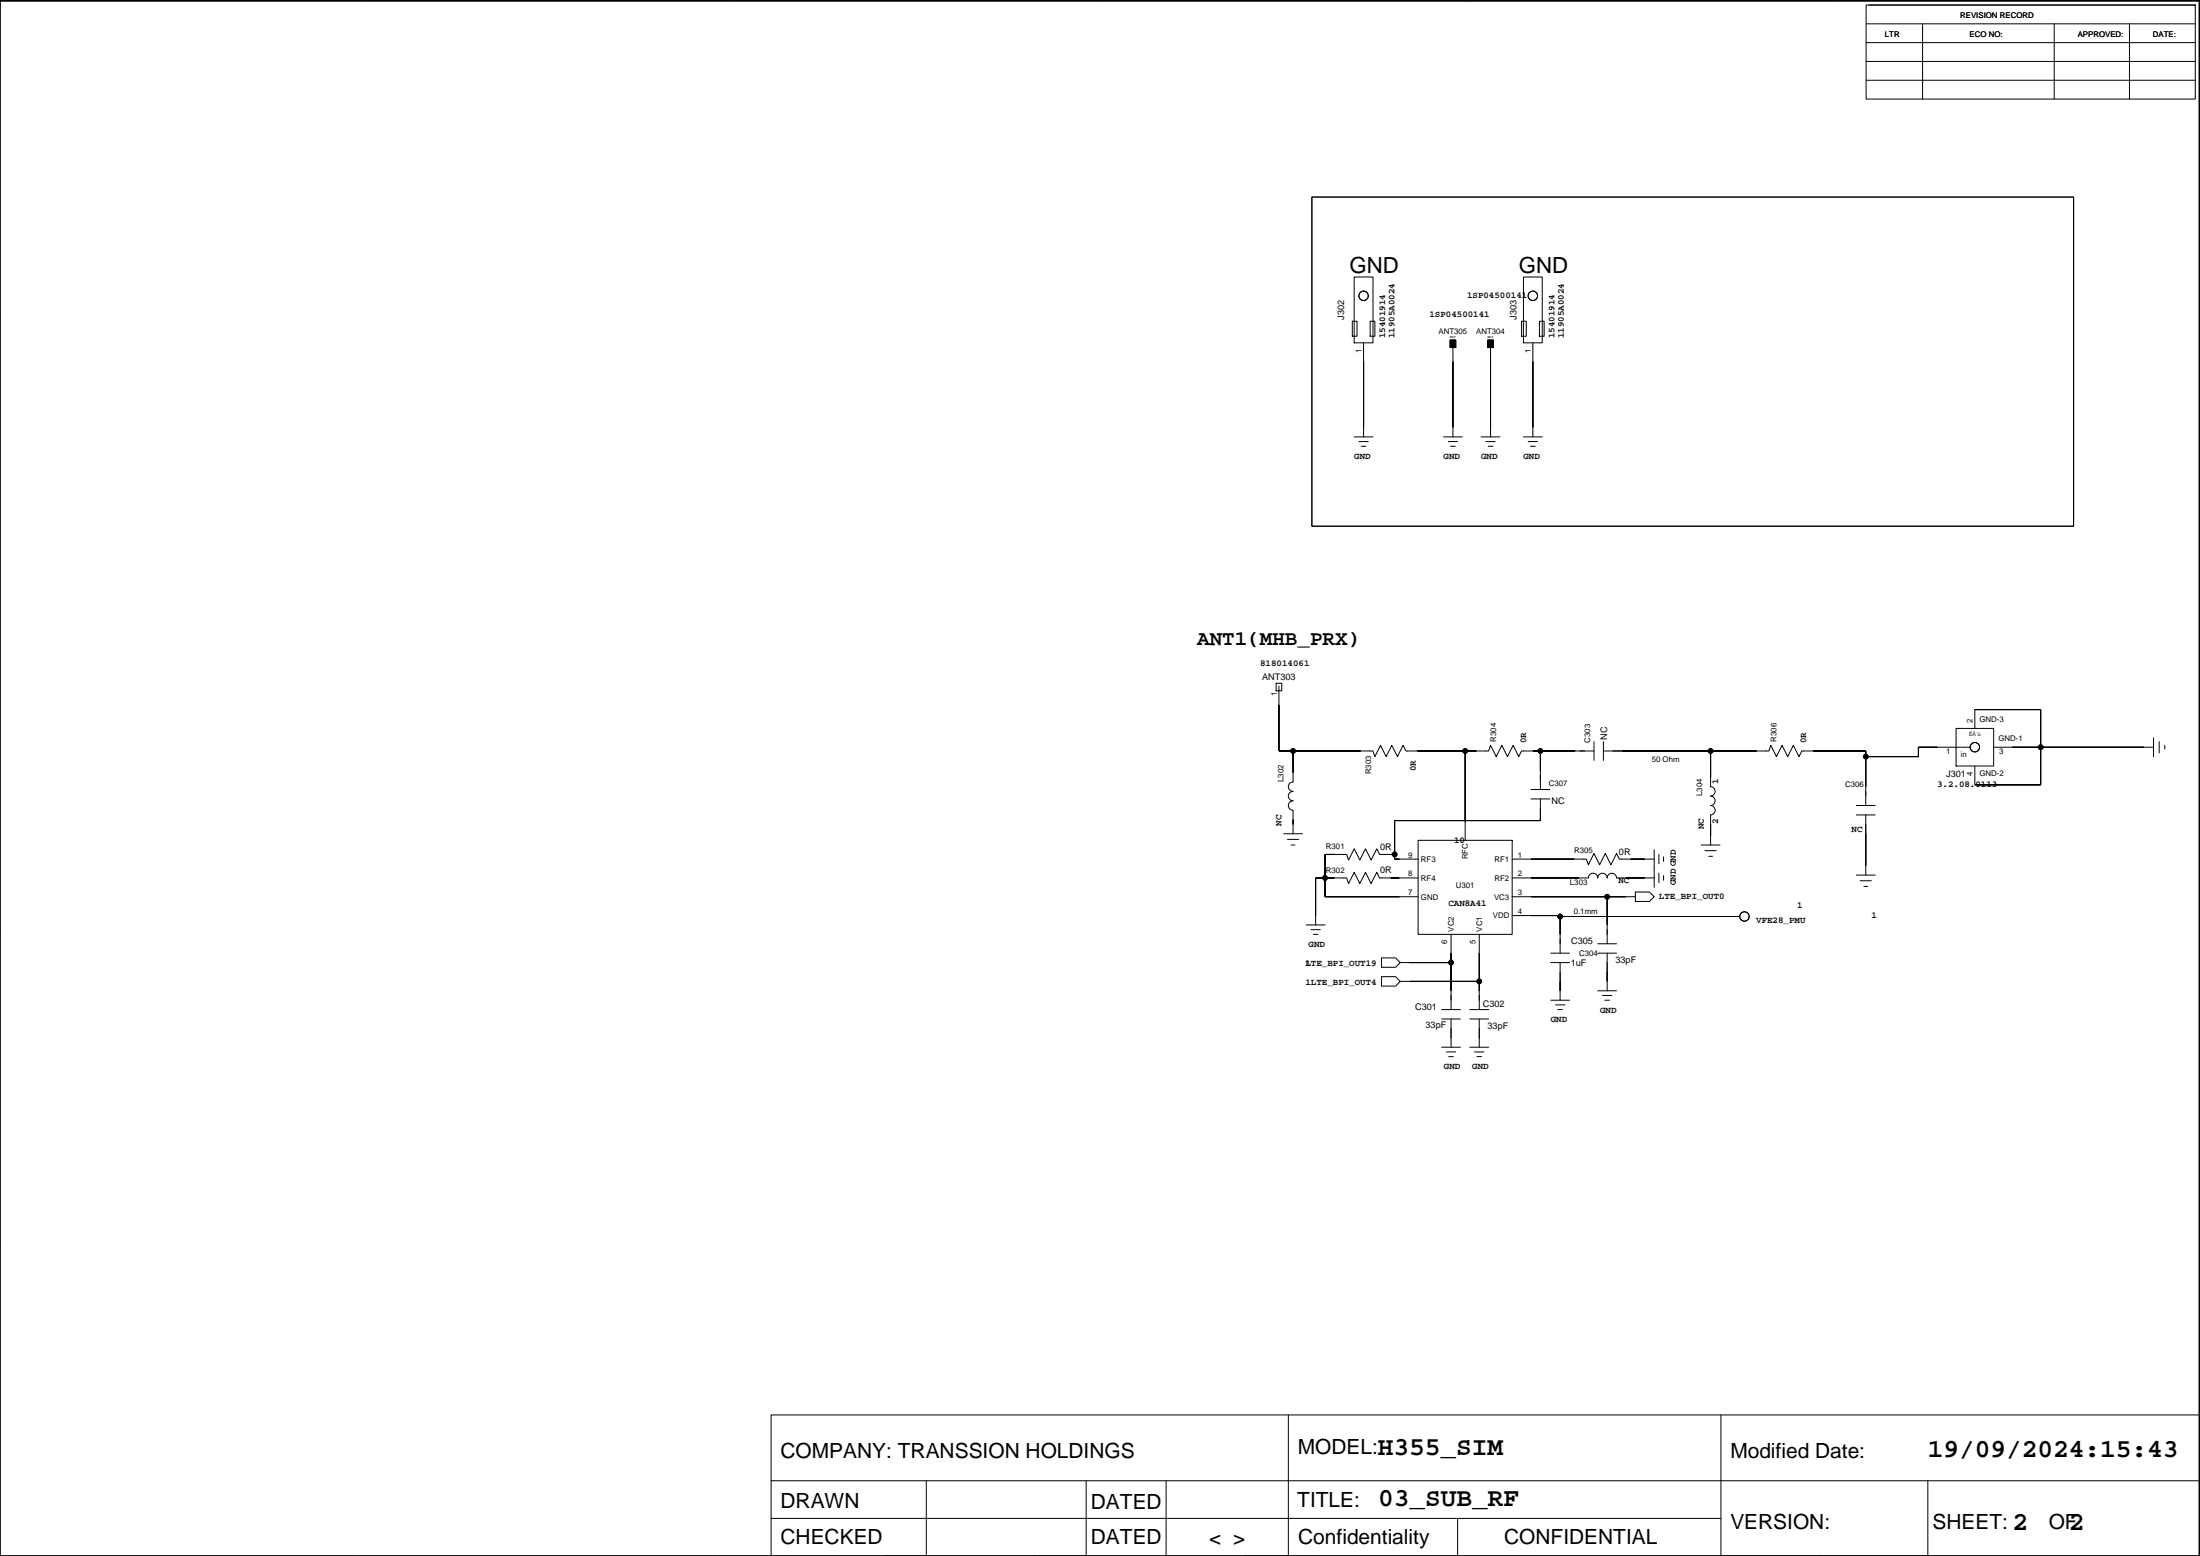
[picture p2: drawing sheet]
<svg xmlns="http://www.w3.org/2000/svg" width="594mm" height="420mm" viewBox="0 0 594 420" stroke-linecap="round" stroke-linejoin="round" font-family="sans-serif">
<g fill="none" stroke="#000" stroke-width=".27">
<path d="M99 0v.3M196.8 0v.3M297.1 0v.3M396.1 0v.3M495.2 0v.3M0 .1h594v420.1h-594zM0 .3h593.9v419.9h-593.9zM503.9 1.4h88.9v25.4h-88.9zM503.9 16.6h88.9M503.9 11.5h88.9M503.9 6.4h88.9M504.7 1.4h88.1"/>
<path d="M519.2 6.4v20.4M554.7 6.4v20.4M575 6.4v20.4M503.9 21.7h88.9M354.2 53.2h205.7v88.9h-205.7zM365.7 74.8h5.1v17.8h-5.1zM411.4 74.8h5.1v17.8h-5.1zM593.9 79.9h.2M-.1 85h.1M365.2 86.7h1.2v4.1h-1.2zM368.2 92.6v25.4M370 86.7h1.3v4.1h-1.3z"/>
<path d="M391.6 91.8h1.5v2h-1.5zM392.3 92.6v25.4M401.7 91.8h1.6v2h-1.6zM402.5 92.6v25.4M410.9 86.7h1.2v4.1h-1.2zM413.9 92.6v25.4M415.7 86.7h1.3v4.1h-1.3zM365.7 118h5.1M366.9 119.2h2.6M368.2 115.4h.1M389.8 118h5.1M391.1 119.2h2.5"/>
<path d="M392.3 115.4h.1M400 118h5M401.2 119.2h2.6M402.5 115.4h.1M411.4 118h5.1M412.7 119.2h2.5M413.9 115.4h.1M367.6 120.5h1.3M391.7 120.5h1.3M401.9 120.5h1.2M413.3 120.5h1.3M-.1 168.8h.1"/>
<path d="M593.9 163.7h.2M344.6 184.5h1.5v2h-1.5zM345.4 185.3v17.5h25.4l.5 1.5 1.5-3 1.5 3 1.5-3 1.6 3 1.5-3 .7 1.5h22.4l.5-1.5 1.5 3 1.5-3 1.6 3 1.5-3 1.5 3 .8-1.5h19.5M528.2 196.7h10.2v10.1h-10.2zM533.3 196.7v-5.1h17.8v20.3h-17.8v-5.1M581.5 199.2v5.1M349.2 202.8v8.4a1.27 1.27 0 0 0-1.3 1.2 1.27 1.27 0 0 0 1.3 1.3 1.27 1.27 0 0 0-1.3 1.3 1.27 1.27 0 0 0 1.3 1.2 1.27 1.27 0 0 0-1.3 1.3 1.27 1.27 0 0 0 1.3 1.3v6.3M395.6 202.8v24.1M413.4 213.2h5.1M413.4 215.7h5.1M416 215.7v5.9h-39.4v10.4h6.3M416 202.8v10.4"/>
<path d="M430.4 200.2v5.1M433 202.8h44.7l.5-1.5 1.5 3 1.5-3 1.5 3 1.6-3 1.5 3 .8-1.5h17.2v14.7M433 200.2v5.1M461.9 202.8v9.6a1.27 1.27 0 0 1 1.2 1.3 1.27 1.27 0 0 1-1.2 1.3 1.27 1.27 0 0 1 1.2 1.2 1.27 1.27 0 0 1-1.2 1.3 1.27 1.27 0 0 1 1.2 1.3 1.27 1.27 0 0 1-1.2 1.3v8.1M501.3 217.5h5.1M532 201.8h-14v2.5h-14.2M538.4 201.8h43.1M579 201.8h.1M583.1 200.2v3.1M584.6 201.3v1M346.6 225.1h5.1M347.6 226.7h3.1"/>
<path d="M348.7 228.2h1M349.2 222.6h.1M376.6 230.7h-4.1l-.7-1.5-1.6 3-1.5-3-1.5 3-1.5-3-1.5 3-.6-1.5h-5.8v11.4h25.1M382.9 237.1h-10.4l-.7-1.6-1.6 3.1-1.5-3.1-1.5 3.1-1.5-3.1-1.5 3.1-.6-1.5h-8.3v12.7M382.9 226.9h25.4v25.4h-25.4zM408.3 232h20.1l.5 1.5 1.5-3 1.6 3 1.5-3 1.5 3 1.5-3 .8 1.5h9.4M408.3 237.1h20.6a1.27 1.27 0 0 1 1.3-1.3 1.27 1.27 0 0 1 1.2 1.3 1.27 1.27 0 0 1 1.3-1.3 1.27 1.27 0 0 1 1.3 1.3 1.27 1.27 0 0 1 1.3-1.3 1.27 1.27 0 0 1 1.2 1.3h10.2M444.1 232h.1M444.1 237.1h.1M446.7 229.4v10.2M448 230.7v2.6M448 235.8v2.5"/>
<path d="M449.2 231.4v1.2M449.2 236.4v1.3M459.4 228.2h5.1M460.4 229.7h3M461.4 231.2h1M461.9 225.6h.1M501.3 236.3h5.1M501.3 220.1h5.1M502.3 237.8h3M503.3 239.4h1M503.8 233.8h.1M503.8 220.1v16.2"/>
<path d="M-.1 252.6h.1M352.7 249.8h5.1M354 251h2.5M354.6 252.3h1.3M355.3 247.2h.1M373 258.7h3.9l1.2 1.2-1.2 1.3h-3.9zM378.1 259.9h13.7M380.7 259.9h.1M391.8 252.3v20.3M399.5 252.3v20.3M408.3 247.2h13v10.2M408.3 242.1h33.3"/>
<path d="M418.8 259.9h5M418.8 257.4h5M421.3 247.5h48.5M421.3 259.9v10.2M431.4 257.4h5.1M431.4 254.8h5.1M434 242.1v12.7M434 257.4v10.1M439.1 242.1h.1M441.6 240.9h3.8l1.3 1.2-1.3 1.3h-3.8zM467.3 247.5h.1M593.9 247.5h.2"/>
<path d="M373 263.7h3.9l1.2 1.3-1.2 1.3h-3.9zM378.1 265h21.4M380.7 265h.1M389.3 272.6h5.1M389.3 275.2h5.1M391.8 275.2v7.6M396.9 272.6h5.1M396.9 275.2h5.1M399.5 275.2v7.6M418.8 270.1h5M420 271.3h2.6M420.7 272.6h1.2"/>
<path d="M421.3 267.5h.1M431.4 267.5h5.1M432.7 268.8h2.6M433.4 270.1h1.2M434 265h.1M389.3 282.8h5.1M390.6 284h2.5M391.2 285.3h1.3M391.8 280.2h.1M396.9 282.8h5.1M398.2 284h2.5M398.8 285.3h1.3"/>
<path d="M399.5 280.2h.1M-.1 336.4h.1M593.9 331.3h.2M208.2 399.8h385.7M250.1 399.8v20.4h-11.6M293.3 399.8v20.4h-14.2M314.9 399.8v20.4M347.9 382.1v38.1h-11.9M464.7 382.1v38.1h55.6M520.6 399.8v20.4M593.9 382.1h-385.7v38.1M208.2 410h256.5"/>
<path d="M393.6 410v10.2M95.2 420.2h.1M193 420.2h.1M293.3 420.2h.1M491.4 420.2h.1"/>
<circle cx="368.2" cy="79.9" r="1.27"/>
<circle cx="413.9" cy="79.9" r="1.27"/>
<circle cx="349.2" cy="202.8" r=".63"/>
<circle cx="395.6" cy="202.8" r=".63"/>
<circle cx="416" cy="202.8" r=".63"/>
<circle cx="461.9" cy="202.8" r=".63"/>
<circle cx="503.8" cy="204.3" r=".63"/>
<circle cx="533.3" cy="201.8" r="1.27"/>
<circle cx="551.1" cy="201.8" r=".63"/>
<circle cx="357.8" cy="237.1" r=".63"/>
<circle cx="376.6" cy="230.7" r=".63"/>
<circle cx="391.8" cy="259.9" r=".63"/>
<circle cx="421.3" cy="247.5" r=".63"/>
<circle cx="434" cy="242.1" r=".63"/>
<circle cx="471.1" cy="247.5" r="1.27"/>
<circle cx="399.5" cy="265" r=".63"/>
</g>
<g fill="#000" stroke="#000" stroke-width=".27">
<path d="M368.2 97.7v17.7z" fill-rule="evenodd"/>
<path d="M392.3 97.7v17.7z" fill-rule="evenodd"/>
<path d="M391.6 91.8h1.5v2h-1.5z" fill-rule="evenodd"/>
<path d="M402.5 97.7v17.7z" fill-rule="evenodd"/>
<path d="M401.7 91.8h1.6v2h-1.6z" fill-rule="evenodd"/>
<path d="M413.9 97.7v17.7z" fill-rule="evenodd"/>
<path d="M345.4 190.3v12.5z" fill-rule="evenodd"/>
<path d="M533.3 191.6h17.8z" fill-rule="evenodd"/>
<path d="M551.1 191.6v10.2z" fill-rule="evenodd"/>
<path d="M345.4 202.8h3.8z" fill-rule="evenodd"/>
<path d="M349.2 202.8v5.8z" fill-rule="evenodd"/>
<path d="M349.2 202.8h18.3z" fill-rule="evenodd"/>
<path d="M395.6 202.8v19z" fill-rule="evenodd"/>
<path d="M382.7 202.8h12.9z" fill-rule="evenodd"/>
<path d="M395.6 202.8h3.1z" fill-rule="evenodd"/>
<path d="M413.9 202.8h2.1z" fill-rule="evenodd"/>
<path d="M416 202.8v5.3z" fill-rule="evenodd"/>
<path d="M416 202.8h9.4z" fill-rule="evenodd"/>
<path d="M461.9 202.8v7.1z" fill-rule="evenodd"/>
<path d="M438.1 202.8h23.8z" fill-rule="evenodd"/>
<path d="M461.9 202.8h12.5z" fill-rule="evenodd"/>
<path d="M503.8 204.3v8.1z" fill-rule="evenodd"/>
<path d="M503.8 202.8v1.5z" fill-rule="evenodd"/>
<path d="M489.6 202.8h14.2z" fill-rule="evenodd"/>
<path d="M503.8 204.3h14.2z" fill-rule="evenodd"/>
<path d="M518 201.8v2.5z" fill-rule="evenodd"/>
<path d="M518 201.8h5.1z" fill-rule="evenodd"/>
<path d="M551.1 201.8v10.1z" fill-rule="evenodd"/>
<path d="M543.4 201.8h7.7z" fill-rule="evenodd"/>
<path d="M533.3 211.9h17.8z" fill-rule="evenodd"/>
<path d="M551.1 201.8h27.9z" fill-rule="evenodd"/>
<path d="M349.2 221.3v1.3z" fill-rule="evenodd"/>
<path d="M355.3 237.1v10.1z" fill-rule="evenodd"/>
<path d="M355.3 237.1h2.5z" fill-rule="evenodd"/>
<path d="M357.8 237.1v5z" fill-rule="evenodd"/>
<path d="M357.8 230.7v6.4z" fill-rule="evenodd"/>
<path d="M357.8 230.7h2.5z" fill-rule="evenodd"/>
<path d="M357.8 237.1h2.5z" fill-rule="evenodd"/>
<path d="M376.6 230.7v1.3z" fill-rule="evenodd"/>
<path d="M375.6 230.7h1z" fill-rule="evenodd"/>
<path d="M376.6 221.6v9.1z" fill-rule="evenodd"/>
<path d="M375.6 237.1h2.3z" fill-rule="evenodd"/>
<path d="M376.6 232h1.3z" fill-rule="evenodd"/>
<path d="M416 220.8v.8z" fill-rule="evenodd"/>
<path d="M376.6 221.6h39.4z" fill-rule="evenodd"/>
<path d="M413.4 232h11.7z" fill-rule="evenodd"/>
<path d="M413.4 237.1h13z" fill-rule="evenodd"/>
<path d="M440.3 232h3.8z" fill-rule="evenodd"/>
<path d="M439.1 237.1h5z" fill-rule="evenodd"/>
<path d="M461.9 222.6v3z" fill-rule="evenodd"/>
<path d="M503.8 225.1v8.7z" fill-rule="evenodd"/>
<path d="M357.8 242.1h20.1z" fill-rule="evenodd"/>
<path d="M391.8 259.9v7.6z" fill-rule="evenodd"/>
<path d="M391.8 257.4v2.5z" fill-rule="evenodd"/>
<path d="M380.7 259.9h11.1z" fill-rule="evenodd"/>
<path d="M399.5 257.4v7.6z" fill-rule="evenodd"/>
<path d="M421.3 247.5v4.8z" fill-rule="evenodd"/>
<path d="M421.3 247.2v.3z" fill-rule="evenodd"/>
<path d="M413.4 247.2h7.9z" fill-rule="evenodd"/>
<path d="M413.4 242.1h20.6z" fill-rule="evenodd"/>
<path d="M434 242.1v7.7z" fill-rule="evenodd"/>
<path d="M434 242.1h5.1z" fill-rule="evenodd"/>
<path d="M421.3 247.5h46z" fill-rule="evenodd"/>
<path d="M399.5 265v2.5z" fill-rule="evenodd"/>
<path d="M380.7 265h18.8z" fill-rule="evenodd"/>
<path d="M421.3 265v2.5z" fill-rule="evenodd"/>
<path d="M434 262.5v2.5z" fill-rule="evenodd"/>
<circle cx="349.2" cy="202.8" r=".63"/>
<circle cx="395.6" cy="202.8" r=".63"/>
<circle cx="416" cy="202.8" r=".63"/>
<circle cx="461.9" cy="202.8" r=".63"/>
<circle cx="503.8" cy="204.3" r=".63"/>
<circle cx="551.1" cy="201.8" r=".63"/>
<circle cx="357.8" cy="237.1" r=".63"/>
<circle cx="376.6" cy="230.7" r=".63"/>
<circle cx="391.8" cy="259.9" r=".63"/>
<circle cx="421.3" cy="247.5" r=".63"/>
<circle cx="434" cy="242.1" r=".63"/>
<circle cx="399.5" cy="265" r=".63"/>
</g>
<g font-size="7.1">
<text x="372" y="392.9">H355_SIM</text>
<text x="520.6" y="393.5">19/09/2024:15:43</text>
<text x="372.2" y="406.8">03_SUB_RF</text>
<text x="543.4" y="413.3">2</text>
<text x="558.7" y="413.3">2</text>
</g>
<g font-size="6">
<text x="364.4" y="73.7">GND</text>
<text x="410.1" y="73.7">GND</text>
</g>
<g font-size="5.6">
<text x="323.3" y="174.2">ANT1(MHB_PRX)</text>
<text x="210.8" y="393.8">COMPANY: TRANSSION HOLDINGS</text>
<text x="350.4" y="392.5">MODEL:</text>
<text x="467.3" y="393.8">Modified Date:</text>
<text x="210.8" y="407.2">DRAWN</text>
<text x="294.6" y="407.3">DATED</text>
<text x="350.3" y="406.8">TITLE:</text>
<text x="467.3" y="412.8">VERSION:</text>
<text x="521.9" y="412.8">SHEET:</text>
<text x="553.2" y="412.8">OF</text>
<text x="210.8" y="416.9">CHECKED</text>
<text x="294.6" y="417">DATED</text>
<text x="326.5" y="417.1">&lt; &gt;</text>
<text x="350.6" y="416.9">Confidentiality</text>
<text x="406.2" y="416.9">CONFIDENTIAL</text>
</g>
<g font-size="3.5">
<text x="50.8" y="-1">6</text>
<text x="250" y="-1">4</text>
<text x="552.6" y="-.9">1</text>
</g>
<g font-size="2.5">
<text x="396.1" y="80.6">1SP04500141</text>
<text x="363" y="86.4" transform="rotate(-90 363 86.4)">J302</text>
<text x="386" y="85.6">1SP04500141</text>
<text x="409.5" y="86.4" transform="rotate(-90 409.5 86.4)">J303</text>
<text x="374" y="91.3" transform="rotate(-90 374 91.3)">15401914</text>
<text x="376.6" y="91.3" transform="rotate(-90 376.6 91.3)">11905A0024</text>
<text x="419.8" y="91.3" transform="rotate(-90 419.8 91.3)">15401914</text>
<text x="422.3" y="91.3" transform="rotate(-90 422.3 91.3)">11905A0024</text>
<text x="365.7" y="123.9">GND</text>
<text x="389.8" y="123.9">GND</text>
<text x="400" y="123.9">GND</text>
<text x="411.4" y="123.9">GND</text>
<text x="340.3" y="179.7">818014061</text>
<text x="340.8" y="183.5">ANT303</text>
<text x="412.1" y="200.7" transform="rotate(-90 412.1 200.7)">0R</text>
<text x="434" y="199.7" transform="rotate(-90 434 199.7)">NC</text>
<text x="487.8" y="200.7" transform="rotate(-90 487.8 200.7)">0R</text>
<text x="382.4" y="208.3" transform="rotate(-90 382.4 208.3)">0R</text>
<text x="525.5" y="209.7">J301</text>
<text x="463.9" y="211.7" transform="rotate(-90 463.9 211.7)">1</text>
<text x="523.1" y="212.6">3.2.08.0113</text>
<text x="419" y="217.1">NC</text>
<text x="346.1" y="223" transform="rotate(-90 346.1 223)">NC</text>
<text x="392.7" y="227.6">10</text>
<text x="460.1" y="223.9" transform="rotate(-90 460.1 223.9)">NC</text>
<text x="463.9" y="222.5" transform="rotate(-90 463.9 222.5)">2</text>
<text x="500" y="224.6">NC</text>
<text x="372.7" y="229.5">0R</text>
<text x="437.2" y="230.8">0R</text>
<text x="372.7" y="235.9">0R</text>
<text x="437" y="238.5">NC</text>
<text x="452.5" y="239" transform="rotate(-90 452.5 239)">GND GND</text>
<text x="391.1" y="244.8">CAN8A41</text>
<text x="448" y="242.8">LTE_BPI_OUT0</text>
<text x="485.3" y="245.1">1</text>
<text x="474.2" y="249.2">VFE28_PMU</text>
<text x="505.3" y="247.9">1</text>
<text x="353.4" y="255.7">GND</text>
<text x="424.3" y="254.9">C305</text>
<text x="352.5" y="260.9">LTE_BPI_OUT19</text>
<text x="352.5" y="260.9">1</text>
<text x="424.1" y="260.8">1uF</text>
<text x="436.2" y="260">33pF</text>
<text x="352.5" y="265.9">1LTE_BPI_OUT4</text>
<text x="382.1" y="272.7">C301</text>
<text x="400.4" y="271.9">C302</text>
<text x="418.8" y="276">GND</text>
<text x="432.1" y="273.4">GND</text>
<text x="384.9" y="277.5">33pF</text>
<text x="401.7" y="277.8">33pF</text>
<text x="389.9" y="288.7">GND</text>
<text x="397.5" y="288.7">GND</text>
</g>
<g font-size="2.1">
<text x="529.3" y="4.8">REVISION RECORD</text>
<text x="509" y="9.9">LTR</text>
<text x="531.9" y="9.9">ECO NO:</text>
<text x="561.1" y="9.9">APPROVED:</text>
<text x="581.4" y="9.9">DATE:</text>
<text x="367.6" y="95.3" transform="rotate(-90 367.6 95.3)">1</text>
<text x="388.5" y="90.1">ANT305</text>
<text x="398.6" y="90.1">ANT304</text>
<text x="413.3" y="95.3" transform="rotate(-90 413.3 95.3)">1</text>
<text x="344.8" y="188" transform="rotate(-90 344.8 188)">1</text>
<text x="532.7" y="195.2" transform="rotate(-90 532.7 195.2)">2</text>
<text x="534.5" y="195">GND-3</text>
<text x="404" y="200.2" transform="rotate(-90 404 200.2)">R304</text>
<text x="429.4" y="200.5" transform="rotate(-90 429.4 200.5)">C303</text>
<text x="479.7" y="200.2" transform="rotate(-90 479.7 200.2)">R306</text>
<text x="525.5" y="203.6">1</text>
<text x="539.6" y="200.1">GND-1</text>
<text x="539.9" y="203.6">3</text>
<text x="370.2" y="209.1" transform="rotate(-90 370.2 209.1)">R303</text>
<text x="446" y="205.9">50 Ohm</text>
<text x="529.5" y="204.4">in</text>
<text x="532.7" y="209.5" transform="rotate(-90 532.7 209.5)">4</text>
<text x="534.5" y="209.5">GND-2</text>
<text x="346.5" y="211.2" transform="rotate(-90 346.5 211.2)">L302</text>
<text x="418.2" y="212.3">C307</text>
<text x="459.6" y="215" transform="rotate(-90 459.6 215)">L304</text>
<text x="498.3" y="212.5">C306</text>
<text x="358.1" y="229.3">R301</text>
<text x="380.2" y="231.6">9</text>
<text x="383.7" y="232.7">RF3</text>
<text x="396.4" y="232" transform="rotate(-90 396.4 232)">RFC</text>
<text x="403.6" y="232.7">RF1</text>
<text x="409.9" y="231.6">1</text>
<text x="425.1" y="230.3">R305</text>
<text x="358.1" y="235.7">R302</text>
<text x="380.2" y="236.6">8</text>
<text x="383.7" y="237.8">RF4</text>
<text x="393.1" y="239.7">U301</text>
<text x="403.6" y="237.8">RF2</text>
<text x="409.9" y="236.6">2</text>
<text x="423.9" y="239">L303</text>
<text x="380.2" y="241.7">7</text>
<text x="383.7" y="242.9">GND</text>
<text x="403.5" y="242.9">VC3</text>
<text x="409.9" y="241.7">3</text>
<text x="392.6" y="251.5" transform="rotate(-90 392.6 251.5)">VC2</text>
<text x="400.2" y="251.5" transform="rotate(-90 400.2 251.5)">VC1</text>
<text x="403.1" y="248">VDD</text>
<text x="409.9" y="246.8">4</text>
<text x="425" y="246.8">0.1mm</text>
<text x="390.8" y="255" transform="rotate(-90 390.8 255)">6</text>
<text x="398.4" y="255" transform="rotate(-90 398.4 255)">5</text>
<text x="426.4" y="258">C304</text>
</g>
<text font-size="1.4" x="531.7" y="198.8">ËÄ´ú</text>
<g font-size=".7">
<text x="391.6" y="91.4">H1.7</text>
<text x="401.8" y="91.4">H1.7</text>
</g>
</svg>
